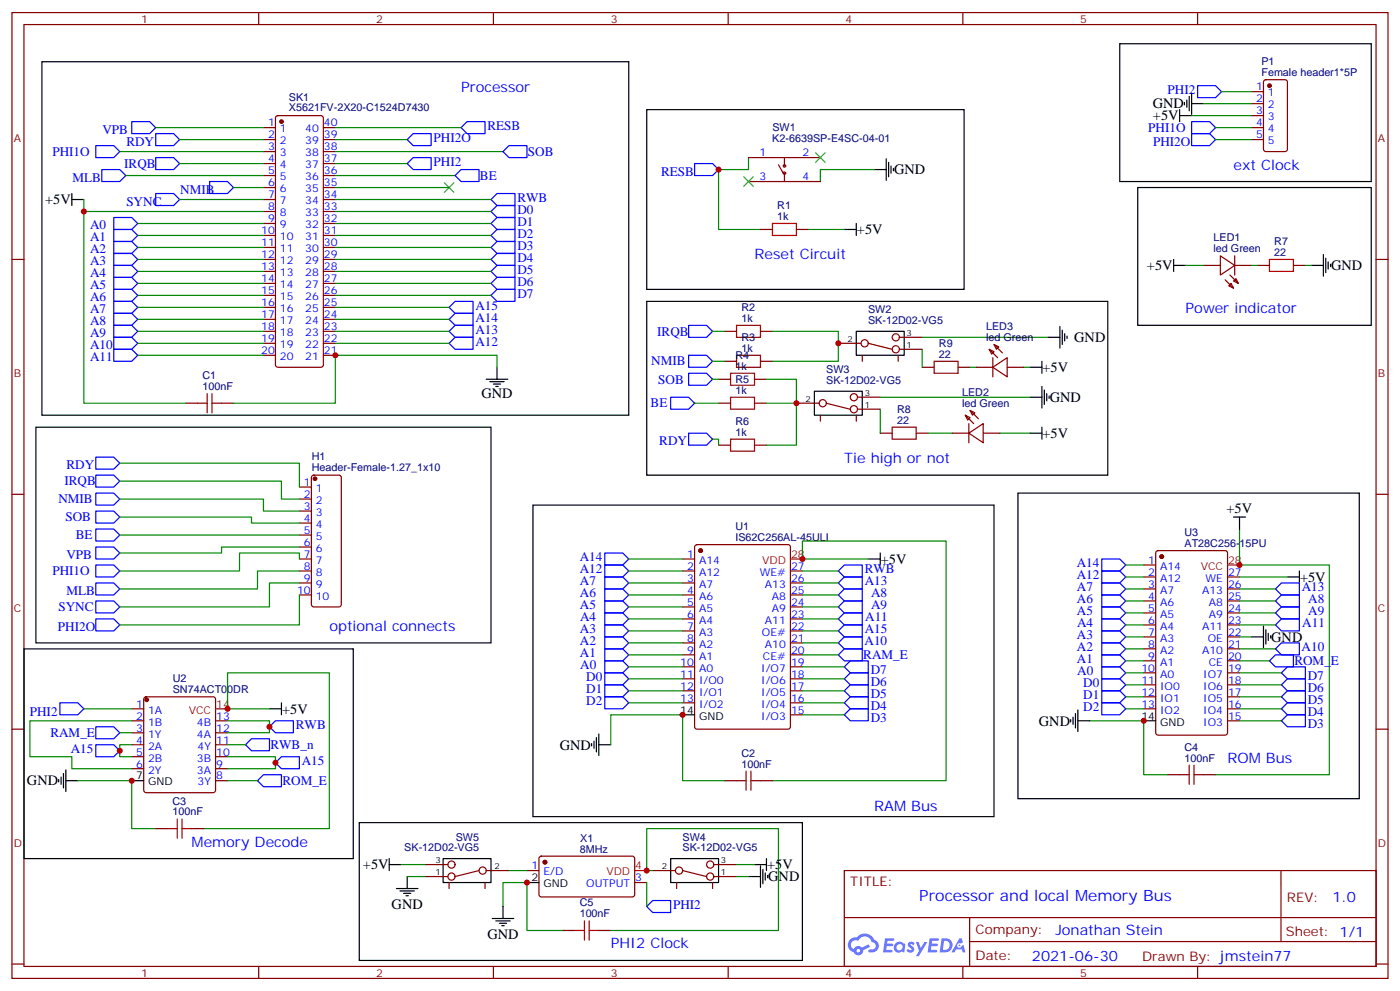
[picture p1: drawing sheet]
<svg xmlns="http://www.w3.org/2000/svg" width="412mm" height="292mm" viewBox="0 0 412 292" stroke-linecap="round" stroke-linejoin="round" font-family="sans-serif">
<g fill="none" stroke="#870000" stroke-width=".35">
<path d="M3.5 3.7h405.4v284.3h-405.4zM7.1 7.2h398.2v277.3h-398.2zM76.2 3.7v3.5M145.3 3.7v3.5M214.5 3.7v3.5M283.6 3.7v3.5M352.8 3.7v3.5M3.5 76.4h3.6M405.3 76.4h3.6M3.5 145.5h3.6M405.3 145.5h3.6M3.5 214.7h3.6"/>
<path d="M405.3 214.7h3.6M248.7 256.3h156.6v28.2h-156.6zM377.3 256.3v20.9M248.7 270.1h156.5M285.6 277.2h119.6M285.6 270.1v14.2M3.5 283.8h3.6M76.2 284.5v3.5M145.3 284.5v3.5M214.5 284.5v3.5M283.6 284.5v3.5M352.8 284.5v3.5"/>
<path d="M405.3 283.8h3.6"/>
</g>
<g fill="#5487ff">
<path d="M267.7 277.5a1.22 1.22 0 0 1 1.7 .2l-.4 .6a.47 .47 0 0 0-.3-.4 .47 .47 0 0 0-.5 .2l.1 .2a1.14 1.14 0 0 1 .8 1.8 1.14 1.14 0 0 1-1.9 0l-.2-.2 .5-.6 .7 .5a.29 .29 0 0 0 .3-.3 .29 .29 0 0 0-.2-.3 1.04 1.04 0 0 1-.6-1.7z"/>
<path d="M260.7 276.2h2.4l.3 .2-.2 .5-1.8 .1-.1 .8h1.5l.3 .4-.3 .4h-1.6l-.2 1.1h1.7l.2 .3-.2 .3-2.6 .1z"/>
<path d="M273.8 276.2h2.4l.3 .2-.1 .5-1.8 .1-.2 .8h1.6l.3 .4-.4 .4-1.6-.1-.1 1.1 1.7 .1 .2 .3-.2 .3-2.6 .1z"/>
<path d="M282.6 276.2h.7l.3 1.3-.6 .3a.69 .69 0 0 0-1 .3 .69 .69 0 0 0 .4 .9 .69 .69 0 0 0 .9-.6l.5-.2 .6 2.2h-.8l-.2-.9h-1.8l-.5 .9h-.8z"/>
<path d="M269.8 277.3h.8l.6 1.8 1.1-1.8h.9l-2.6 4.2h-.8l.9-1.5z"/>
<path d="M277.4 276.2l-.6 4.2h1.3a2.11 2.11 0 0 0 2.5-2.1 2.11 2.11 0 0 0-2.5-2.1zM278.1 277a1.39 1.39 0 0 1 1.7 1.4 1.39 1.39 0 0 1-1.8 1.2h-.3z"/>
<path d="M263.7 277.8a1.54 1.54 0 0 0-.1 2.2 1.54 1.54 0 0 0 2.2 .1l.6 .3 .3-2.3-.2-.3h-.4a1.49 1.49 0 0 0-2.4 0zM264 278.8a.94 .94 0 0 1 1.8 0 .94 .94 0 0 1-1.8 0z"/>
<path d="M250.4 276.6a2.18 2.18 0 0 0 1.1 3.7 1.44 1.44 0 0 0 1.6 .9 1.44 1.44 0 0 0 1.2-1.4l2-1.1-.5-.7-1.9 1a1.47 1.47 0 0 0-2.4 .4 1.39 1.39 0 0 1-.7-1.9 1.39 1.39 0 0 1 2-.5 2.12 2.12 0 0 1 2.2-1.3 2.12 2.12 0 0 1 1.9 1.7 1.14 1.14 0 0 1 1.1 1.4 1.14 1.14 0 0 1-1.7 .7 .43 .43 0 0 0-.5 .4 .43 .43 0 0 0 .4 .5 1.98 1.98 0 0 0 2.5-1.2 1.98 1.98 0 0 0-1.2-2.6 3.1 3.1 0 0 0-5.3-.6l-.9 .1zM252.3 279.9a.55 .55 0 0 1 1.1 0 .55 .55 0 0 1-1.1 0z"/>
<circle cx="282.6" cy="278.3" r=".26"/>
</g>
<g fill="none" stroke="#00f" stroke-width=".35">
<path d="M38.8 35.8h5.3l1.8 1.8-1.8 1.7h-5.3zM45.9 39.3h5.3l1.7 1.8-1.7 1.8h-5.3zM137.6 35.8h5.3v3.5h-5.3l-1.8-1.7zM351 35.8h5.3l1.8 1.8-1.8 1.7h-5.3zM351 39.3h5.3l1.8 1.8-1.8 1.8h-5.3zM352.8 25.2h5.3l1.7 1.8-1.7 1.8h-5.3zM28.2 42.9h5.3l1.8 1.7-1.8 1.8h-5.3zM30 49.9h5.3l1.7 1.8-1.7 1.7h-5.3zM45.9 46.4h5.3l1.7 1.8-1.7 1.7h-5.3zM45.9 57h5.3l1.7 1.7-1.7 1.8h-5.3zM61.7 53.4h5.3l1.8 1.8-1.8 1.8h-5.3zM119.9 41.1l1.8-1.8h5.3v3.6h-5.3z"/>
<path d="M119.9 48.2l1.8-1.8h5.3v3.5h-5.3zM134.1 51.7l1.7-1.8h5.3v3.5h-5.3zM144.6 58.7l1.8-1.7h5.3v3.5h-5.3zM148.2 44.6l1.7-1.7h5.3v3.5h-5.3zM204.6 48.2h5.3l1.8 1.7-1.8 1.8h-5.3zM33.5 64h5.3l1.8 1.8-1.8 1.8h-5.3zM33.5 67.6h5.3l1.8 1.7-1.8 1.8h-5.3zM33.5 71.1h5.3l1.8 1.7-1.8 1.8h-5.3zM33.5 74.6h5.3l1.8 1.8-1.8 1.7h-5.3zM33.5 78.1h5.3l1.8 1.8-1.8 1.8h-5.3zM144.6 62.3l1.8-1.8h5.3v3.5h-5.3zM144.6 65.8l1.8-1.8h5.3v3.6h-5.3z"/>
<path d="M144.6 69.3l1.8-1.7h5.3v3.5h-5.3zM144.6 72.8l1.8-1.7h5.3v3.5h-5.3zM144.6 76.4l1.8-1.8h5.3v3.5h-5.3zM144.6 79.9l1.8-1.8h5.3v3.6h-5.3zM33.5 81.7h5.3l1.8 1.7-1.8 1.8h-5.3zM33.5 85.2h5.3l1.8 1.8-1.8 1.7h-5.3zM33.5 88.7h5.3l1.8 1.8-1.8 1.8h-5.3zM33.5 92.3h5.3l1.8 1.7-1.8 1.8h-5.3zM33.5 95.8h5.3l1.8 1.7-1.8 1.8h-5.3zM33.5 99.3h5.3l1.8 1.8-1.8 1.7h-5.3zM132.3 90.5l1.8-1.8h5.2v3.6h-5.2zM132.3 94l1.8-1.7h5.2v3.5h-5.2z"/>
<path d="M132.3 97.5l1.8-1.7h5.2v3.5h-5.2zM144.6 83.4l1.8-1.7h5.3v3.5h-5.3zM144.6 87l1.8-1.8h5.3v3.5h-5.3zM202.8 95.8h5.3l1.8 1.7-1.8 1.8h-5.3zM33.5 102.8h5.3l1.8 1.8-1.8 1.8h-5.3zM132.3 101.1l1.8-1.8h5.2v3.5h-5.2zM197.6 116.9h5.2l1.8 1.8-1.8 1.8h-5.2zM202.8 104.6h5.3l1.8 1.8-1.8 1.7h-5.3zM202.8 109.9h5.3l1.8 1.8-1.8 1.7h-5.3zM28.2 134.6h5.3l1.8 1.7-1.8 1.8h-5.3zM28.2 139.9h5.3l1.8 1.7-1.8 1.8h-5.3zM202.8 127.5h5.3l1.8 1.8-1.8 1.8h-5.3z"/>
<path d="M28.2 145.2h5.3l1.8 1.7-1.8 1.8h-5.3zM28.2 150.5h5.3l1.8 1.7-1.8 1.8h-5.3zM28.2 155.8h5.3l1.8 1.7-1.8 1.8h-5.3zM28.2 161h5.3l1.8 1.8-1.8 1.8h-5.3zM28.2 166.3h5.3l1.8 1.8-1.8 1.8h-5.3zM28.2 171.6h5.3l1.8 1.8-1.8 1.8h-5.3zM28.2 176.9h5.3l1.8 1.8-1.8 1.7h-5.3zM178.2 169.9h5.2l1.8 1.7-1.8 1.8h-5.2zM178.2 173.4h5.2l1.8 1.8-1.8 1.7h-5.2zM178.2 176.9h5.2l1.8 1.8-1.8 1.7h-5.2zM178.2 166.3h5.2l1.8 1.8-1.8 1.8h-5.2zM178.2 162.8h5.2l1.8 1.8-1.8 1.7h-5.2z"/>
<path d="M246.9 178.7l1.8-1.8h5.3v3.5h-5.3zM246.9 175.2l1.8-1.8h5.3v3.5h-5.3zM246.9 171.6l1.8-1.7h5.3v3.5h-5.3zM246.9 168.1l1.8-1.8h5.3v3.6h-5.3zM324.6 164.6h5.2l1.8 1.7-1.8 1.8h-5.2zM324.6 168.1h5.2l1.8 1.8-1.8 1.7h-5.2zM324.6 178.7h5.2l1.8 1.7-1.8 1.8h-5.2zM324.6 175.2h5.2l1.8 1.7-1.8 1.8h-5.2zM324.6 171.6h5.2l1.8 1.8-1.8 1.8h-5.2zM375.7 173.4l1.8-1.8h5.3v3.6h-5.3zM375.7 176.9l1.8-1.7h5.3v3.5h-5.3zM377.5 178.7h5.3v3.5h-5.3l-1.8-1.8z"/>
<path d="M28.2 182.2h5.3l1.8 1.8-1.8 1.7h-5.3zM178.2 180.4h5.2l1.8 1.8-1.8 1.8h-5.2zM178.2 184h5.2l1.8 1.7-1.8 1.8h-5.2zM178.2 187.5h5.2l1.8 1.8-1.8 1.7h-5.2zM178.2 191h5.2l1.8 1.8-1.8 1.8h-5.2zM178.2 194.6h5.2l1.8 1.7-1.8 1.8h-5.2zM178.2 198.1h5.2l1.8 1.7-1.8 1.8h-5.2zM246.9 182.2l1.8-1.8h5.3v3.6h-5.3zM246.9 185.7l1.8-1.7h5.3v3.5h-5.3zM246.9 192.8l1.8-1.8h5.3v3.6h-5.3zM248.7 187.5h5.3v3.5h-5.3l-1.8-1.7zM250.5 198.1h5.3v3.5h-5.3l-1.8-1.8z"/>
<path d="M250.5 194.6h5.3v3.5h-5.3l-1.8-1.8zM324.6 199.8h5.2l1.8 1.8-1.8 1.8h-5.2zM324.6 196.3h5.2l1.8 1.8-1.8 1.7h-5.2zM324.6 192.8h5.2l1.8 1.8-1.8 1.7h-5.2zM324.6 189.3h5.2l1.8 1.7-1.8 1.8h-5.2zM324.6 185.7h5.2l1.8 1.8-1.8 1.8h-5.2zM324.6 182.2h5.2l1.8 1.8-1.8 1.7h-5.2zM373.9 194.6l1.8-1.8h5.3v3.5h-5.3zM375.7 184l1.8-1.8h5.3v3.5h-5.3zM375.7 191l1.8-1.7h5.3v3.5h-5.3zM379.2 196.3h5.3v3.5h-5.3l-1.7-1.7zM379.2 199.8h5.3v3.6h-5.3l-1.7-1.8z"/>
<path d="M17.6 206.9h5.3l1.8 1.8-1.8 1.7h-5.3zM28.2 219.3h5.3l1.8 1.7-1.8 1.8h-5.3zM28.2 214h5.3l1.8 1.7-1.8 1.8h-5.3zM72.3 219.3l1.8-1.8h5.3v3.5h-5.3zM79.4 214l1.7-1.8h5.3v3.5h-5.3zM178.2 201.6h5.2l1.8 1.8-1.8 1.7h-5.2zM178.2 205.1h5.2l1.8 1.8-1.8 1.8h-5.2zM248.7 203.4l1.8-1.8h5.3v3.5h-5.3zM250.5 208.7h5.3v3.5h-5.3l-1.8-1.8zM250.5 205.1h5.3v3.6h-5.3l-1.8-1.8zM324.6 206.9h5.2l1.8 1.8-1.8 1.7h-5.2zM324.6 203.4h5.2l1.8 1.7-1.8 1.8h-5.2z"/>
<path d="M379.2 203.4h5.3v3.5h-5.3l-1.7-1.8zM379.2 206.9h5.3v3.5h-5.3l-1.7-1.7zM379.2 210.4h5.3v3.6h-5.3l-1.7-1.8zM75.8 229.8l1.8-1.7h5.3v3.5h-5.3zM81.1 224.5l1.8-1.7h5.3v3.5h-5.3zM190.5 266.9l1.8-1.8h5.3v3.5h-5.3z"/>
</g>
<g fill="none" stroke="#000" stroke-width=".35">
<path d="M12.3 18.2h172.9v104h-172.9zM329.8 12.9h74.1v40.5h-74.1zM190.5 32.3h93.5v52.9h-93.5zM347.5 34h3.5M347.5 32.3v3.5M348.9 30.2v.7M349.6 29.5v2.1M350.3 28.4v4.2M351 30.5h3.5M351 27.3v6.4M21.2 58.7h3.5M21.2 57v3.5"/>
<path d="M257.5 49.9h3.6M261.1 46.7v6.4M261.8 47.8v4.2M262.5 48.9v2.1M263.2 49.6v.7M335.1 55.2h68.8v40.6h-68.8zM248.7 67.6h3.5M252.2 65.8v3.5M345.7 78.1h3.5M345.7 76.4v3.5M386.3 78.1h3.5M389.8 75v6.3"/>
<path d="M390.5 76v4.3M391.2 77.1v2.1M391.9 77.8v.7M190.5 88.7h135.8v51.2h-135.8zM252.2 97.5h14.1v7.1h-14.1zM308.7 99.3h3.5M312.2 96.1v6.4M312.9 97.2v4.2M313.6 98.2v2.2M314.3 99v.7M143.2 111.7h6.4M144.3 112.4h4.2"/>
<path d="M145.3 113.1h2.2M146 113.8h.8M146.4 108.1v3.6M239.9 115.2h14.1v7h-14.1zM303.4 108.1h3.5M303.4 116.9h3.5M306.9 106.4v3.5M306.9 113.8v6.3M307.6 114.8v4.3M308.3 115.9v2.1M309 116.6v.7M10.6 125.8h134v63.5h-134z"/>
<path d="M303.4 127.5h3.5M306.9 125.8v3.5M157 148.7h135.8v91.7h-135.8zM299.9 145.2h100.5v89.9h-100.5zM363.4 152.2h3.5M365.1 152.2v3.6M255.8 164.6h3.5M259.3 162.8v3.5M379.2 169.9h3.6M382.8 168.1v3.5M7.1 191h97v61.8h-97zM368.7 187.5h3.5"/>
<path d="M372.2 184.3v6.4M372.9 185.4v4.2M373.6 186.4v2.2M374.3 187.1v.8M79.4 208.7h3.5M82.9 206.9v3.5M174.3 218.9v.7M175 218.2v2.1M175.7 217.1v4.3M176.4 219.3h3.5M176.4 216.1v6.3M201.1 210.4h3.5"/>
<path d="M315.4 211.8v.7M316.1 211.1v2.2M316.8 210.1v4.2M317.5 212.2h3.5M317.5 209v6.4M336.9 212.2h3.5M17.3 229.5v.7M18 228.8v2.1M18.7 227.7v4.3M19.4 229.8h3.5M19.4 226.7v6.3M38.8 229.8h3.5"/>
<path d="M105.8 242.2h130.6v40.6h-130.6zM114.7 254.5h3.5M114.7 252.8v3.5M119.9 258.1v3.5M130.5 252.8h14.1v7h-14.1zM155.2 259.8h3.5M197.6 252.8h14.1v7h-14.1zM220.5 258.1h3.5M222.2 254.5h3.6M224 254.9v6.3M224.7 255.9v4.3M225.4 257v2.1"/>
<path d="M225.8 252.8v3.5M226.1 257.7v.7M116.8 261.6h6.3M117.8 262.3h4.3M118.9 263h2.1M119.6 263.7h.7M145 270.4h6.3M146 271.1h4.3M147.1 271.8h2.1M147.8 272.5h.7M148.2 266.9v3.5"/>
</g>
<path d="M130.9 53.8l2.8 2.8M133.7 53.8l-2.8 2.8M219.1 52l2.8 2.9M221.9 52l-2.8 2.9M240.2 45l2.9 2.8M243.1 45l-2.9 2.8" fill="none" stroke="#3c3" stroke-width=".35"/>
<g fill="none" stroke="#870000" stroke-width=".35">
<path d="M77.6 37.6h3.5M81.4 34.2l.4-.2h12.7l.5 .2 .2 .5v72.7l-.2 .5-.5 .2h-12.7l-.5-.2-.2-.5v-72.7zM95.2 37.6h3.6M368.7 37.6h3.5M368.7 27h3.5M368.7 30.5h3.5M368.7 34h3.5M372.4 23.7l.5-.2h5.6l.7 .4v20l-.4 .7h-5.9l-.7-.4v-20zM77.6 41.1h3.5M77.6 44.6h3.5M77.6 48.2h3.5M77.6 51.7h3.5"/>
<path d="M77.6 55.2h3.5M77.6 58.7h3.5M95.2 41.1h3.6M95.2 44.6h3.6M95.2 48.2h3.6M95.2 51.7h3.6M95.2 55.2h3.6M95.2 58.7h3.6M220.5 53.4h21.2M220.5 46.4h21.2M229.3 48.5l1.4 2.5M231.1 46.4v2.5"/>
<path d="M231.1 51v2.4M368.7 41.1h3.5M77.6 62.3h3.5M77.6 65.8h3.5M77.6 69.3h3.5M77.6 72.8h3.5M77.6 76.4h3.5M77.6 79.9h3.5M95.2 62.3h3.6M95.2 65.8h3.6M95.2 69.3h3.6M95.2 72.8h3.6"/>
<path d="M95.2 76.4h3.6M95.2 79.9h3.6M224 67.6h3.5M234.6 67.6h3.5M354.5 78.1h5M359.5 75.3l4.2 2.8-4.2 2.9zM363.7 78.1h5M363.7 75.3v5.7M370.4 78.1h3.5M381 78.1h3.5M77.6 83.4h3.5M77.6 87h3.5"/>
<path d="M77.6 90.5h3.5M77.6 94h3.5M77.6 97.5h3.5M95.2 83.4h3.6M95.2 87h3.6M95.2 90.5h3.6M95.2 94h3.6M95.2 97.5h3.6M213.4 97.5h3.6M224 97.5h3.5M264.9 99.3h6.7M360.9 82.4l2.5 2.4"/>
<path d="M361.9 84.1l.8-.7 .7 1.4zM362.3 81l2.5 2.4M363.4 82.7l.7-.7 .7 1.4zM54.7 118.7h3.5M65.3 118.7h3.5M77.6 101.1h3.5M77.6 104.6h3.5M95.2 101.1h3.6M95.2 104.6h3.6M211.7 118.7h3.5M211.7 111.7h3.5M213.4 106.4h3.6"/>
<path d="M222.2 118.7h3.6M222.2 111.7h3.6M224 106.4h3.5M234.6 118.7h6.7M243.4 118.7l7.1 1.8M246.9 101.1h6.7M252.6 116.9h6.7M254 104.6v1.8M255.8 101.1l7 1.7M264.6 104.6v1.8M264.9 102.8h6.7M271.6 108.1h3.6"/>
<path d="M282.2 108.1h3.6M287.5 108.1h5M291.4 102.8l1.4 .7-.7 .7zM291.4 102.8l2.5 2.5M292.5 108.1l4.2-2.8v5.6zM292.5 105.3v5.6M292.8 101.4l1.4 .7-.7 .7zM292.8 101.4l2.5 2.5M296.7 108.1h4.9M211.7 131.1h3.5M222.2 131.1h3.6M241.7 122.2v1.8"/>
<path d="M252.2 122.2v1.8M252.6 120.5h6.7M259.3 127.5h3.5M269.9 127.5h3.5M280.5 127.5h4.9M284.3 122.2l1.5 .7-.8 .7zM284.3 122.2l2.5 2.5M285.4 127.5l4.2-2.8v5.7zM285.4 124.7v5.7M285.8 120.8l1.4 .7-.7 .7zM285.8 120.8l2.4 2.5M289.6 127.5h5"/>
<path d="M88.2 157.5h3.5M88.2 154h3.5M88.2 150.5h3.5M88.2 146.9h3.5M88.2 143.4h3.5M92 140.1l.4-.2h7.4l.7 .4v37.7l-.2 .5-.5 .2h-7.4l-.5-.3-.2-.4v-37.4zM88.2 175.2h3.5M88.2 171.6h3.5M88.2 168.1h3.5M88.2 164.6h3.5M88.2 161h3.5M201.1 175.2h3.5"/>
<path d="M201.1 171.6h3.5M201.1 168.1h3.5M201.1 164.6h3.5M201.1 178.7h3.5M204.8 160.5l.5-.2h26.8l.7 .5v53.2l-.4 .6-27.1 .1-.6-.5-.1-53.2zM232.8 175.2h3.6M232.8 171.6h3.6M232.8 168.1h3.6M232.8 178.7h3.6M336.9 166.3h3.5M336.9 169.9h3.5M336.9 173.4h3.5"/>
<path d="M336.9 176.9h3.5M340.7 162.3l.4-.2h19.8l.6 .4 .1 53.2-.5 .7h-20l-.6-.4-.1-53.2zM361.6 169.9h3.5M361.6 173.4h3.5M361.6 176.9h3.5M201.1 182.2h3.5M201.1 185.7h3.5M201.1 189.3h3.5M201.1 192.8h3.5M201.1 196.3h3.5M201.1 199.8h3.5M232.8 182.2h3.6"/>
<path d="M232.8 185.7h3.6M232.8 189.3h3.6M232.8 192.8h3.6M232.8 196.3h3.6M232.8 199.8h3.6M336.9 180.4h3.5M336.9 184h3.5M336.9 187.5h3.5M336.9 191h3.5M336.9 194.6h3.5M336.9 198.1h3.5M361.6 180.4h3.5"/>
<path d="M361.6 184h3.5M361.6 187.5h3.5M361.6 191h3.5M361.6 194.6h3.5M361.6 198.1h3.5M38.8 208.7h3.5M38.8 212.2h3.5M38.8 215.7h3.5M38.8 219.3h3.5M42.6 205.3l.4-.2h19.8l.5 .2 .2 .5v26.9l-.2 .5-.5 .2h-19.8l-.5-.3-.2-.4v-26.9zM63.5 212.2h3.5M63.5 215.7h3.5"/>
<path d="M63.5 219.3h3.5M201.1 203.4h3.5M201.1 206.9h3.5M232.8 203.4h3.6M232.8 206.9h3.6M232.8 210.4h3.6M336.9 208.7h3.5M336.9 201.6h3.5M336.9 205.1h3.5M361.6 208.7h3.5M361.6 212.2h3.5M361.6 201.6h3.5"/>
<path d="M361.6 205.1h3.5M38.8 222.8h3.5M38.8 226.3h3.5M63.5 229.8h3.5M63.5 222.8h3.5M63.5 226.3h3.5M213.4 229.8h3.6M224 229.8h3.5M344 228.1h3.5M354.5 228.1h3.6M45.9 243.9h3.5M56.4 243.9h3.6"/>
<path d="M125.2 254.5h6.7M125.2 258.1h6.7M132.3 259.8v1.8M141.1 256.3l-7 1.8M142.9 259.8v1.8M143.2 256.3h6.7M155.2 256.3h3.5M159 252.3l.5-.2h27l.5 .7-.1 10.8-.6 .5-27.1-.1-.5-.7v-10.5zM187 259.8h3.5M192.3 256.3h6.7M199.3 259.8v1.8M201.1 256.3l7 1.8"/>
<path d="M209.9 259.8v1.8M210.3 254.5h6.7M210.3 258.1h6.7M165.8 273.9h3.5M176.4 273.9h3.5"/>
<circle cx="231.1" cy="51" r=".35"/>
<circle cx="231.1" cy="48.9" r=".35"/>
<circle cx="263.9" cy="99.3" r="1.06"/>
<circle cx="242.4" cy="118.7" r="1.06"/>
<circle cx="251.5" cy="116.9" r="1.06"/>
<circle cx="254.7" cy="101.1" r="1.06"/>
<circle cx="263.9" cy="102.8" r="1.06"/>
<circle cx="251.5" cy="120.5" r="1.06"/>
<circle cx="133" cy="258.1" r="1.06"/>
<circle cx="133" cy="254.5" r="1.06"/>
<circle cx="142.2" cy="256.3" r="1.06"/>
<circle cx="200" cy="256.3" r="1.06"/>
<circle cx="209.2" cy="254.5" r="1.06"/>
<circle cx="209.2" cy="258.1" r="1.06"/>
</g>
<g fill="#870000" stroke="#870000" stroke-width=".35">
<circle cx="82.9" cy="35.8" r=".53"/>
<circle cx="92.8" cy="140.9" r=".53"/>
<circle cx="206.4" cy="162.1" r=".53"/>
<circle cx="43.2" cy="206" r=".53"/>
<circle cx="342.2" cy="163.9" r=".53"/>
<circle cx="160.5" cy="253.8" r=".53"/>
<circle cx="373.9" cy="25.2" r=".53"/>
</g>
<g fill="none" stroke="#008700" stroke-width=".35">
<path d="M45.9 37.6h31.7M98.8 37.6h37M351 34h17.7M354.5 30.5h14.2M358.1 37.6h10.6M359.8 27h8.9M24.7 58.7v3.6h52.9M35.3 44.6h42.3M37 51.7h40.6M52.9 58.7h24.7M52.9 41.1h24.7M52.9 48.2h24.7"/>
<path d="M68.8 55.2h8.8M98.8 51.7h35.3M98.8 55.2h33.5M98.8 58.7h45.8M98.8 44.6h49.4M98.8 41.1h21.1M98.8 48.2h21.1M220.5 46.4v3.5h-8.8v17.7h12.3M257.5 49.9h-15.8v3.5M358.1 41.1h10.6M24.7 62.3v56.4h30M40.6 65.8h37"/>
<path d="M40.6 69.3h37M40.6 72.8h37M40.6 76.4h37M40.6 79.9h37M98.8 65.8h45.8M98.8 69.3h45.8M98.8 72.8h45.8M98.8 76.4h45.8M98.8 79.9h45.8M98.8 62.3h45.8M238.1 67.6h10.6M349.2 78.1h5.3"/>
<path d="M368.7 78.1h1.7M384.5 78.1h1.8M40.6 83.4h37M40.6 87h37M40.6 90.5h37M40.6 94h37M40.6 97.5h37M98.8 83.4h45.8M98.8 87h45.8M98.8 90.5h33.5M98.8 94h33.5M98.8 97.5h33.5"/>
<path d="M209.9 97.5h3.5M227.5 97.5h19.4v8.9h-19.4M271.6 99.3h37.1M40.6 101.1h37M40.6 104.6h37M98.8 101.1h33.5M146.4 108.1v-3.5h-47.6v14.1h-30M204.6 118.7h7.1M209.9 106.4h3.5M209.9 111.7h1.8M225.8 111.7h8.8v7h-8.8M234.6 118.7v12.4h-8.8"/>
<path d="M259.3 116.9h44.1M271.6 102.8v5.3M285.8 108.1h1.7M301.6 108.1h1.8M35.3 136.3h52.9v7.1M209.9 129.3h1.8v1.8M259.3 120.5v7M273.4 127.5h7.1M294.6 127.5h8.8M35.3 141.6h47.6v5.3h5.3M35.3 146.9h42.3v3.6h10.6M35.3 152.2h38.8v1.8h14.1"/>
<path d="M35.3 157.5h52.9M365.1 155.8v10.5h26.5v61.8h-33.5M88.2 161h-22.9v1.8h-30M88.2 164.6v-1.8h-17.6v5.3h-35.3M88.2 168.1h-12.4v5.3h-40.5M88.2 171.6h-8.8v7.1h-44.1M88.2 175.2v8.8h-52.9M185.2 178.7h15.9M185.2 175.2h15.9M185.2 171.6h15.9M185.2 168.1h15.9M185.2 164.6h15.9"/>
<path d="M236.4 178.7h10.5M236.4 175.2h10.5M236.4 171.6h10.5M236.4 168.1h10.5M255.8 164.6h-19.4v-5.3h42.3v70.5h-51.2M331.6 166.3h5.3M331.6 169.9h5.3M331.6 173.4h5.3M331.6 176.9h5.3M365.1 169.9h14.1M365.1 173.4h10.6M365.1 176.9h10.6"/>
<path d="M185.2 196.3h15.9M185.2 192.8h15.9M185.2 189.3h15.9M185.2 185.7h15.9M185.2 182.2h15.9M185.2 199.8h15.9M236.4 196.3h12.3M236.4 192.8h10.5M236.4 189.3h10.5M236.4 185.7h10.5M236.4 182.2h10.5M236.4 199.8h12.3"/>
<path d="M331.6 180.4h5.3M331.6 184h5.3M331.6 187.5h5.3M331.6 191h5.3M331.6 194.6h5.3M331.6 198.1h5.3M365.1 180.4h10.6M365.1 184h10.6M365.1 187.5h3.6M365.1 191h10.6M365.1 194.6h8.8M365.1 198.1h12.4"/>
<path d="M24.7 208.7h14.1M35.3 215.7h3.5M38.8 219.3h-3.5v3.5h3.5M38.8 212.2h-30v10.6h12.4v3.5h17.6M67 212.2h12.4v3.5h-12.4M67 219.3h5.3M79.4 208.7h-12.4v-10.6h30v45.8h-37M179.9 219.3v-8.9h21.2v19.4h12.3M185.2 203.4h15.9M185.2 206.9h15.9M236.4 203.4h12.3M236.4 206.9h12.3"/>
<path d="M236.4 210.4h12.3M321 212.2h15.9v15.9h7.1M331.6 208.7h5.3M331.6 201.6h5.3M331.6 205.1h5.3M365.1 208.7h12.4M365.1 201.6h12.4M365.1 205.1h12.4M365.1 212.2h12.4M22.9 229.8h15.9v14.1h7.1M67 222.8h14.1v3.5h-14.1M67 229.8h8.8"/>
<path d="M118.2 254.5h7M119.9 258.1h5.3M149.9 256.3h5.3M190.5 259.8v7.1M192.3 256.3h-1.8v-12.4h38.8v30h-49.4M217 258.1h3.5M217 254.5h5.2M148.2 266.9v-7.1h7v14.1h10.6"/>
</g>
<g fill="none" stroke="#a10000" stroke-width=".35">
<path d="M227.5 65.8h7.1v3.5h-7.1zM373.9 76.4h7.1v3.5h-7.1zM217 95.8h7v3.5h-7zM58.2 118.7h2.8M61 115.9v5.6M62.4 118.7h2.9M62.4 115.9v5.6M215.2 109.9h7v3.5h-7zM215.2 116.9h7v3.6h-7zM217 104.6h7v3.5h-7zM275.2 106.4h7v3.5h-7zM215.2 129.3h7v3.5h-7z"/>
<path d="M262.8 125.8h7.1v3.5h-7.1zM217 229.8h2.8M219.8 227v5.7M221.2 229.8h2.8M221.2 227v5.7M347.5 228.1h2.8M350.3 225.2v5.7M351.7 228.1h2.8M351.7 225.2v5.7M49.4 243.9h2.8M52.2 241.1v5.7M53.6 243.9h2.8"/>
<path d="M53.6 241.1v5.7M169.3 273.9h2.9M172.2 271.1v5.7M173.6 273.9h2.8M173.6 271.1v5.7"/>
</g>
<path d="M232.8 164.6h3.6M361.6 166.3h3.5M63.5 208.7h3.5M187 256.3h3.5" fill="none" stroke="#f00" stroke-width=".35"/>
<g fill="#c00">
<circle cx="24.7" cy="62.3" r=".88"/>
<circle cx="98.8" cy="104.6" r=".88"/>
<circle cx="246.9" cy="101.1" r=".88"/>
<circle cx="234.6" cy="118.7" r=".88"/>
<circle cx="236.4" cy="164.6" r=".88"/>
<circle cx="201.1" cy="210.4" r=".88"/>
<circle cx="35.3" cy="221" r=".88"/>
<circle cx="67" cy="208.7" r=".88"/>
<circle cx="38.8" cy="229.8" r=".88"/>
<circle cx="336.9" cy="212.2" r=".88"/>
<circle cx="365.1" cy="166.3" r=".88"/>
<circle cx="81.1" cy="224.5" r=".88"/>
<circle cx="211.7" cy="49.9" r=".88"/>
<circle cx="190.5" cy="256.3" r=".88"/>
<circle cx="155.2" cy="259.8" r=".88"/>
<circle cx="79.4" cy="214" r=".88"/>
</g>
<text font-size="4.6" fill="#00f" x="270.8" y="265.3">Processor and local Memory Bus</text>
<g font-size="4.2" fill="#00f">
<text x="135.8" y="27">Processor</text>
<text x="363.4" y="49.9">ext Clock</text>
<text x="222.2" y="76.4">Reset Circuit</text>
<text x="349.2" y="92.3">Pow</text>
<text x="357.8" y="92.3">er indicator</text>
<text x="248.7" y="136.3">Tie high or not</text>
<text x="97" y="185.7">optional connects</text>
<text x="361.6" y="224.5">ROM Bus</text>
<text x="257.5" y="238.7">RAM Bus</text>
<text x="56.4" y="249.2">Memory Decode</text>
<text x="392.5" y="265.6">1.0</text>
<text x="310.9" y="275.1">Jonathan Stein</text>
<text x="179.9" y="279.2">PHI2 Clock</text>
<text x="304" y="282.9">2021-06-30</text>
</g>
<g font-size="4.2">
<text x="339.6" y="31.9">GND</text>
<text x="339.6" y="35.5">+5V</text>
<text x="263.3" y="51.3">GND</text>
<text x="13.3" y="60.1">+5V</text>
<text x="252.4" y="69">+5V</text>
<text x="337.9" y="79.6">+5V</text>
<text x="392.1" y="79.6">GND</text>
<text x="316.4" y="100.7">GND</text>
<text x="307.1" y="109.5">+5V</text>
<text x="141.8" y="117.3">GND</text>
<text x="309.2" y="118.3">GND</text>
<text x="307.1" y="128.9">+5V</text>
<text x="361.3" y="151.2">+5V</text>
<text x="259.5" y="166">+5V</text>
<text x="382.9" y="171.3">+5V</text>
<text x="374.5" y="188.9">GND</text>
<text x="83.1" y="210.1">+5V</text>
<text x="306" y="213.6">GND</text>
<text x="164.9" y="220.7">GND</text>
<text x="7.9" y="231.2">GND</text>
<text x="106.9" y="256">+5V</text>
<text x="226" y="256">+5V</text>
<text x="226.3" y="259.5">GND</text>
<text x="115.4" y="267.7">GND</text>
<text x="143.6" y="276.5">GND</text>
</g>
<g font-size="3.9" fill="#00f">
<text x="343.9" y="27.7">PHI2</text>
<text x="30.2" y="39.3">VPB</text>
<text x="127.7" y="41.8">PHI2O</text>
<text x="143.6" y="38.3">RESB</text>
<text x="338.2" y="38.8">PHI1O</text>
<text x="15.4" y="45.9">PHI1O</text>
<text x="37.2" y="42.9">RDY</text>
<text x="155.5" y="45.9">SOB</text>
<text x="339.7" y="42.9">PHI2O</text>
<text x="21.3" y="53.4">MLB</text>
<text x="36.6" y="49.4">IRQB</text>
<text x="127.7" y="48.9">PHI2</text>
<text x="141.4" y="52.9">BE</text>
<text x="194.7" y="51.7">RESB</text>
<text x="53.1" y="57">NMIB</text>
<text x="152.4" y="59.4">RWB</text>
<text x="37.2" y="60.5">SYNC</text>
<text x="152.4" y="63">D0</text>
<text x="26.5" y="67.5">A0</text>
<text x="26.5" y="71.1">A1</text>
<text x="152.4" y="66.5">D1</text>
<text x="152.4" y="70">D2</text>
<text x="26.5" y="74.6">A2</text>
<text x="152.4" y="73.6">D3</text>
<text x="152.4" y="77.1">D4</text>
<text x="26.5" y="78.1">A3</text>
<text x="26.5" y="81.7">A4</text>
<text x="152.4" y="80.6">D5</text>
<text x="26.5" y="85.2">A5</text>
<text x="26.5" y="88.7">A6</text>
<text x="152.4" y="84.1">D6</text>
<text x="152.4" y="87.7">D7</text>
<text x="26.5" y="92.3">A7</text>
<text x="26.5" y="95.8">A8</text>
<text x="140.1" y="91.2">A15</text>
<text x="140.1" y="94.7">A14</text>
<text x="26.5" y="99.3">A9</text>
<text x="140.1" y="98.3">A13</text>
<text x="140.1" y="101.8">A12</text>
<text x="193.6" y="98.8">IRQB</text>
<text x="26.5" y="102.8">A10</text>
<text x="26.5" y="106.4">A11</text>
<text x="191.8" y="107.6">NMIB</text>
<text x="193.9" y="112.9">SOB</text>
<text x="191.6" y="120">BE</text>
<text x="194.2" y="131.1">RDY</text>
<text x="19" y="142.9">IRQB</text>
<text x="19.6" y="138.1">RDY</text>
<text x="17.2" y="148.2">NMIB</text>
<text x="19.3" y="153.5">SOB</text>
<text x="22.3" y="158.8">BE</text>
<text x="19.6" y="164.6">VPB</text>
<text x="170.8" y="165.3">A14</text>
<text x="317.2" y="167">A14</text>
<text x="15.4" y="169.3">PHI1O</text>
<text x="170.8" y="168.8">A12</text>
<text x="170.8" y="172.3">A7</text>
<text x="254.7" y="172.3">A13</text>
<text x="254.7" y="168.8">RWB</text>
<text x="317.2" y="170.6">A12</text>
<text x="17.2" y="179.9">SYNC</text>
<text x="19.6" y="175.2">MLB</text>
<text x="170.8" y="175.8">A6</text>
<text x="170.8" y="179.4">A5</text>
<text x="256.6" y="179.4">A9</text>
<text x="256.6" y="175.8">A8</text>
<text x="317.2" y="177.6">A6</text>
<text x="317.2" y="174.1">A7</text>
<text x="383.5" y="174.1">A13</text>
<text x="385.4" y="177.6">A8</text>
<text x="17.1" y="185.8">PHI2O</text>
<text x="170.9" y="182.9">A4</text>
<text x="254.9" y="182.9">A11</text>
<text x="317.2" y="181.1">A5</text>
<text x="317.3" y="184.7">A4</text>
<text x="383.6" y="184.7">A11</text>
<text x="385.4" y="181.1">A9</text>
<text x="170.8" y="186.4">A3</text>
<text x="170.8" y="190">A2</text>
<text x="254.7" y="190">A10</text>
<text x="254.7" y="186.4">A15</text>
<text x="317.2" y="191.7">A2</text>
<text x="317.2" y="188.2">A3</text>
<text x="383.4" y="191.7">A10</text>
<text x="170.8" y="193.5">A1</text>
<text x="170.9" y="197">A0</text>
<text x="254.3" y="194">RAM_E</text>
<text x="317.2" y="195.3">A1</text>
<text x="381.3" y="195.8">ROM_E</text>
<text x="172.7" y="200.5">D0</text>
<text x="256.5" y="202">D6</text>
<text x="256.5" y="198.4">D7</text>
<text x="317.3" y="198.8">A0</text>
<text x="319.1" y="202.3">D0</text>
<text x="385.2" y="200.2">D7</text>
<text x="385.2" y="203.7">D6</text>
<text x="172.7" y="204.1">D1</text>
<text x="172.7" y="207.6">D2</text>
<text x="256.5" y="209">D4</text>
<text x="256.5" y="205.5">D5</text>
<text x="319.1" y="209.4">D2</text>
<text x="319.1" y="205.8">D1</text>
<text x="385.2" y="207.3">D5</text>
<text x="8.8" y="210.8">PHI2</text>
<text x="87.1" y="214.7">RWB</text>
<text x="256.5" y="212.5">D3</text>
<text x="385.2" y="210.8">D4</text>
<text x="385.2" y="214.3">D3</text>
<text x="14.8" y="217">RAM_E</text>
<text x="20.8" y="221.7">A15</text>
<text x="79.7" y="220.5">RWB_n</text>
<text x="88.9" y="225.3">A15</text>
<text x="83.2" y="231.1">ROM_E</text>
<text x="198.3" y="267.6">PHI2</text>
</g>
<g font-size="3.9" fill="#800">
<text x="250.5" y="260.9">TITLE:</text>
<text x="379.1" y="265.6">REV:</text>
<text x="287.4" y="275.1">Company:</text>
<text x="378.7" y="275.7">Sheet: 1/1</text>
<text x="287.4" y="282.8">Date:</text>
<text x="336.4" y="282.8">Draw</text>
<text x="346.6" y="282.8">n By: jmstein77</text>
</g>
<g font-size="3.2" fill="#800">
<text x="41.6" y="6.7">1</text>
<text x="110.8" y="6.7">2</text>
<text x="179.9" y="6.7">3</text>
<text x="249.1" y="6.7">4</text>
<text x="318.2" y="6.7">5</text>
<text x="4.1" y="41.8">A</text>
<text x="405.9" y="41.8">A</text>
<text x="4.1" y="110.9">B</text>
<text x="405.9" y="110.9">B</text>
<text x="4.1" y="180.1">C</text>
<text x="405.9" y="180.1">C</text>
<text x="4.1" y="249.2">D</text>
<text x="405.9" y="249.2">D</text>
<text x="41.6" y="287.5">1</text>
<text x="110.8" y="287.5">2</text>
<text x="179.9" y="287.5">3</text>
<text x="249.1" y="287.5">4</text>
<text x="318.2" y="287.5">5</text>
</g>
<g font-size="3.2" fill="#000080">
<text x="371.6" y="22.4">Female header1*5P</text>
<text x="371.6" y="19.2">P1</text>
<text x="85.1" y="29.6">SK1</text>
<text x="85.1" y="32.8">X5621FV-2X20-C1524D7430</text>
<text x="227.5" y="41.7">K2-6639SP-E4SC-04-01</text>
<text x="227.5" y="38.5">SW1</text>
<text x="229" y="64.7">1k</text>
<text x="229" y="61.5">R1</text>
<text x="357.5" y="71.1">LED1</text>
<text x="357.5" y="74.3">led Green</text>
<text x="375.4" y="75.3">22</text>
<text x="375.4" y="72.1">R7</text>
<text x="218.4" y="94.7">1k</text>
<text x="218.4" y="91.5">R2</text>
<text x="255.7" y="95.4">SK-12D02-VG5</text>
<text x="255.7" y="92.2">SW2</text>
<text x="218.4" y="100.3">R3</text>
<text x="290.5" y="100.4">led Green</text>
<text x="290.5" y="97.1">LED3</text>
<text x="216.6" y="105.6">R4</text>
<text x="218.4" y="103.5">1k</text>
<text x="276.6" y="105.3">22</text>
<text x="276.6" y="102.1">R9</text>
<text x="59.6" y="111.6">C1</text>
<text x="216.6" y="108.8">1k</text>
<text x="216.6" y="112.7">R5</text>
<text x="243.4" y="113">SK-12D02-VG5</text>
<text x="243.4" y="109.8">SW3</text>
<text x="59.6" y="114.8">100nF</text>
<text x="216.6" y="115.9">1k</text>
<text x="283.4" y="119.8">led Green</text>
<text x="283.4" y="116.5">LED2</text>
<text x="216.6" y="125">R6</text>
<text x="264.2" y="124.7">22</text>
<text x="264.2" y="121.5">R8</text>
<text x="216.6" y="128.2">1k</text>
<text x="91.8" y="135.5">H1</text>
<text x="91.8" y="138.7">Header-Female-1.27_1x10</text>
<text x="216.6" y="159.3">IS62C256AL-45ULI</text>
<text x="216.6" y="156.1">U1</text>
<text x="348.9" y="161">AT28C256-15PU</text>
<text x="348.9" y="157.9">U3</text>
<text x="50.9" y="203.9">SN74ACT00DR</text>
<text x="50.9" y="200.7">U2</text>
<text x="348.9" y="221">C4</text>
<text x="218.4" y="226">100nF</text>
<text x="218.4" y="222.7">C2</text>
<text x="348.9" y="224.2">100nF</text>
<text x="50.8" y="236.8">C3</text>
<text x="50.8" y="240.1">100nF</text>
<text x="119.1" y="250.6">SK-12D02-VG5</text>
<text x="134.3" y="247.5">SW5</text>
<text x="170.8" y="251">8MHz</text>
<text x="170.9" y="247.9">X1</text>
<text x="201" y="250.6">SK-12D02-VG5</text>
<text x="201" y="247.5">SW4</text>
<text x="170.8" y="266.8">C5</text>
<text x="170.8" y="270.1">100nF</text>
</g>
<g font-size="3.2" fill="#00f">
<text x="370" y="26.6">1</text>
<text x="373.5" y="28.4">1</text>
<text x="370" y="30.2">2</text>
<text x="370" y="33.7">3</text>
<text x="373.5" y="31.9">2</text>
<text x="373.5" y="35.5">3</text>
<text x="78.9" y="37.2">1</text>
<text x="78.9" y="40.7">2</text>
<text x="82.4" y="39">1</text>
<text x="89.9" y="39">40</text>
<text x="95.4" y="40.7">39</text>
<text x="95.4" y="37.2">40</text>
<text x="370" y="37.2">4</text>
<text x="370" y="40.7">5</text>
<text x="373.5" y="39">4</text>
<text x="78.9" y="44.3">3</text>
<text x="78.9" y="47.8">4</text>
<text x="82.4" y="42.5">2</text>
<text x="82.4" y="46">3</text>
<text x="89.9" y="46">38</text>
<text x="89.9" y="42.5">39</text>
<text x="95.4" y="47.8">37</text>
<text x="95.4" y="44.3">38</text>
<text x="223.8" y="46">1</text>
<text x="236.4" y="46">2</text>
<text x="373.5" y="42.5">5</text>
<text x="78.9" y="51.3">5</text>
<text x="82.4" y="49.6">4</text>
<text x="82.4" y="53.1">5</text>
<text x="89.9" y="53.1">36</text>
<text x="89.9" y="49.6">37</text>
<text x="95.4" y="51.3">36</text>
<text x="223.8" y="53.1">3</text>
<text x="236.4" y="53.1">4</text>
<text x="78.9" y="54.9">6</text>
<text x="78.9" y="58.4">7</text>
<text x="82.4" y="56.6">6</text>
<text x="89.9" y="56.6">35</text>
<text x="95.4" y="58.4">34</text>
<text x="95.4" y="54.9">35</text>
<text x="78.9" y="61.9">8</text>
<text x="78.9" y="65.4">9</text>
<text x="82.4" y="60.1">7</text>
<text x="82.4" y="63.7">8</text>
<text x="89.9" y="63.7">33</text>
<text x="89.9" y="60.1">34</text>
<text x="95.4" y="65.4">32</text>
<text x="95.4" y="61.9">33</text>
<text x="76.9" y="69">10</text>
<text x="82.4" y="67.2">9</text>
<text x="82.4" y="70.7">10</text>
<text x="89.9" y="70.7">31</text>
<text x="89.9" y="67.2">32</text>
<text x="95.4" y="69">31</text>
<text x="76.9" y="72.5">11</text>
<text x="76.9" y="76">12</text>
<text x="82.4" y="74.3">11</text>
<text x="82.4" y="77.8">12</text>
<text x="89.9" y="77.8">29</text>
<text x="89.9" y="74.3">30</text>
<text x="95.4" y="76">29</text>
<text x="95.4" y="72.5">30</text>
<text x="76.9" y="79.6">13</text>
<text x="76.9" y="83.1">14</text>
<text x="82.4" y="81.3">13</text>
<text x="89.9" y="81.3">28</text>
<text x="95.4" y="83.1">27</text>
<text x="95.4" y="79.6">28</text>
<text x="76.9" y="86.6">15</text>
<text x="82.4" y="84.8">14</text>
<text x="82.4" y="88.4">15</text>
<text x="89.9" y="88.4">26</text>
<text x="89.9" y="84.8">27</text>
<text x="95.4" y="86.6">26</text>
<text x="76.9" y="90.1">16</text>
<text x="76.9" y="93.7">17</text>
<text x="82.4" y="91.9">16</text>
<text x="82.4" y="95.4">17</text>
<text x="89.9" y="95.4">24</text>
<text x="89.9" y="91.9">25</text>
<text x="95.4" y="93.7">24</text>
<text x="95.4" y="90.1">25</text>
<text x="76.9" y="97.2">18</text>
<text x="76.9" y="100.7">19</text>
<text x="82.4" y="99">18</text>
<text x="89.9" y="99">23</text>
<text x="95.4" y="100.7">22</text>
<text x="95.4" y="97.2">23</text>
<text x="76.9" y="104.2">20</text>
<text x="82.4" y="102.5">19</text>
<text x="82.4" y="106">20</text>
<text x="89.9" y="106">21</text>
<text x="89.9" y="102.5">22</text>
<text x="95.4" y="104.2">21</text>
<text x="89.5" y="143.1">1</text>
<text x="89.5" y="146.6">2</text>
<text x="93" y="148.3">2</text>
<text x="93" y="144.8">1</text>
<text x="89.5" y="153.6">4</text>
<text x="89.5" y="150.1">3</text>
<text x="93" y="155.4">4</text>
<text x="93" y="151.9">3</text>
<text x="89.5" y="160.7">6</text>
<text x="89.5" y="157.2">5</text>
<text x="93" y="158.9">5</text>
<text x="89.5" y="167.7">8</text>
<text x="89.5" y="164.2">7</text>
<text x="93" y="166">7</text>
<text x="93" y="162.5">6</text>
<text x="202.4" y="164.2">1</text>
<text x="202.4" y="167.7">2</text>
<text x="205.9" y="166">A14</text>
<text x="233" y="167.7">27</text>
<text x="338.2" y="166">1</text>
<text x="341.7" y="167.7">A14</text>
<text x="89.5" y="171.3">9</text>
<text x="93" y="173">9</text>
<text x="93" y="169.5">8</text>
<text x="202.4" y="171.3">3</text>
<text x="205.9" y="169.5">A12</text>
<text x="205.9" y="173">A7</text>
<text x="223.8" y="169.5">WE#</text>
<text x="225.3" y="173">A13</text>
<text x="233" y="171.3">26</text>
<text x="338.2" y="169.5">2</text>
<text x="338.2" y="173">3</text>
<text x="341.7" y="171.3">A12</text>
<text x="355.1" y="171.3">WE</text>
<text x="361.8" y="173">26</text>
<text x="361.8" y="169.5">27</text>
<text x="87.5" y="174.8">10</text>
<text x="93" y="176.6">10</text>
<text x="202.4" y="174.8">4</text>
<text x="202.4" y="178.3">5</text>
<text x="205.9" y="176.6">A6</text>
<text x="227.3" y="176.6">A8</text>
<text x="233" y="178.3">24</text>
<text x="233" y="174.8">25</text>
<text x="338.2" y="176.6">4</text>
<text x="341.7" y="174.8">A7</text>
<text x="341.7" y="178.3">A6</text>
<text x="354.1" y="174.8">A13</text>
<text x="356.1" y="178.3">A8</text>
<text x="361.8" y="176.6">25</text>
<text x="202.4" y="181.9">6</text>
<text x="202.4" y="185.4">7</text>
<text x="205.9" y="180.1">A5</text>
<text x="205.9" y="183.6">A4</text>
<text x="225.3" y="183.6">A11</text>
<text x="227.3" y="180.1">A9</text>
<text x="233" y="185.4">22</text>
<text x="233" y="181.9">23</text>
<text x="338.2" y="180.1">5</text>
<text x="338.2" y="183.6">6</text>
<text x="341.7" y="181.9">A5</text>
<text x="341.7" y="185.4">A4</text>
<text x="354.1" y="185.4">A11</text>
<text x="356.1" y="181.9">A9</text>
<text x="361.8" y="183.6">23</text>
<text x="361.8" y="180.1">24</text>
<text x="202.4" y="188.9">8</text>
<text x="205.9" y="187.1">A3</text>
<text x="205.9" y="190.7">A2</text>
<text x="224.4" y="187.1">OE#</text>
<text x="225.3" y="190.7">A10</text>
<text x="233" y="188.9">21</text>
<text x="338.2" y="187.1">7</text>
<text x="338.2" y="190.7">8</text>
<text x="341.7" y="188.9">A3</text>
<text x="355.8" y="188.9">OE</text>
<text x="361.8" y="190.7">21</text>
<text x="361.8" y="187.1">22</text>
<text x="200.4" y="196">10</text>
<text x="202.4" y="192.4">9</text>
<text x="205.9" y="194.2">A1</text>
<text x="205.9" y="197.7">A0</text>
<text x="224.2" y="197.7">I/O7</text>
<text x="224.7" y="194.2">CE#</text>
<text x="233" y="196">19</text>
<text x="233" y="192.4">20</text>
<text x="336.2" y="197.7">10</text>
<text x="338.2" y="194.2">9</text>
<text x="341.7" y="192.4">A2</text>
<text x="341.7" y="196">A1</text>
<text x="354.1" y="192.4">A10</text>
<text x="356.1" y="196">CE</text>
<text x="361.8" y="197.7">19</text>
<text x="361.8" y="194.2">20</text>
<text x="200.4" y="199.5">11</text>
<text x="200.4" y="203">12</text>
<text x="205.9" y="201.3">I/O0</text>
<text x="224.2" y="201.3">I/O6</text>
<text x="233" y="203">17</text>
<text x="233" y="199.5">18</text>
<text x="336.2" y="201.3">11</text>
<text x="341.7" y="199.5">A0</text>
<text x="341.7" y="203">IO0</text>
<text x="354.4" y="203">IO6</text>
<text x="354.4" y="199.5">IO7</text>
<text x="361.8" y="201.3">18</text>
<text x="40.1" y="208.3">1</text>
<text x="200.4" y="206.6">13</text>
<text x="205.9" y="204.8">I/O1</text>
<text x="205.9" y="208.3">I/O2</text>
<text x="224.2" y="208.3">I/O4</text>
<text x="224.2" y="204.8">I/O5</text>
<text x="233" y="206.6">16</text>
<text x="336.2" y="204.8">12</text>
<text x="336.2" y="208.3">13</text>
<text x="341.7" y="206.6">IO1</text>
<text x="354.4" y="206.6">IO5</text>
<text x="361.8" y="208.3">16</text>
<text x="361.8" y="204.8">17</text>
<text x="40.1" y="211.8">2</text>
<text x="40.1" y="215.4">3</text>
<text x="43.6" y="210.1">1A</text>
<text x="43.6" y="213.6">1B</text>
<text x="58" y="213.6">4B</text>
<text x="63.7" y="215.4">12</text>
<text x="63.7" y="211.8">13</text>
<text x="224.2" y="211.8">I/O3</text>
<text x="233" y="210.1">15</text>
<text x="341.7" y="210.1">IO2</text>
<text x="354.4" y="213.6">IO3</text>
<text x="354.4" y="210.1">IO4</text>
<text x="361.8" y="211.8">15</text>
<text x="40.1" y="218.9">4</text>
<text x="43.6" y="217.1">1Y</text>
<text x="43.6" y="220.7">2A</text>
<text x="58" y="217.1">4A</text>
<text x="58.2" y="220.7">4Y</text>
<text x="63.7" y="218.9">11</text>
<text x="40.1" y="222.4">5</text>
<text x="40.1" y="226">6</text>
<text x="43.6" y="224.2">2B</text>
<text x="43.6" y="227.7">2Y</text>
<text x="58" y="224.2">3B</text>
<text x="58" y="227.7">3A</text>
<text x="63.7" y="226">9</text>
<text x="63.7" y="222.4">10</text>
<text x="58.2" y="231.2">3Y</text>
<text x="63.7" y="229.5">8</text>
<text x="156.6" y="255.9">1</text>
<text x="160.1" y="257.7">E/D</text>
<text x="172.7" y="261.2">OUTPUT</text>
<text x="187.1" y="259.5">3</text>
</g>
<g font-size="3.2" fill="#f00">
<text x="224.5" y="166">VDD</text>
<text x="233" y="164.2">28</text>
<text x="353.7" y="167.7">VCC</text>
<text x="361.8" y="166">28</text>
<text x="63.7" y="208.3">14</text>
<text x="55.6" y="210.1">VCC</text>
<text x="178.6" y="257.7">VDD</text>
<text x="187.1" y="255.9">4</text>
</g>
<g font-size="3.2">
<text x="200.4" y="210.1">14</text>
<text x="205.9" y="211.8">GND</text>
<text x="336.2" y="211.8">14</text>
<text x="341.7" y="213.6">GND</text>
<text x="40.1" y="229.5">7</text>
<text x="43.6" y="231.2">GND</text>
<text x="156.6" y="259.5">2</text>
<text x="160.1" y="261.2">GND</text>
</g>
<g font-size="2.5">
<text x="249.6" y="100.7">2</text>
<text x="267.1" y="99">3</text>
<text x="267.1" y="102.5">1</text>
<text x="237.3" y="118.4">2</text>
<text x="254.7" y="116.6">3</text>
<text x="254.7" y="120.1">1</text>
<text x="128.3" y="254.2">3</text>
<text x="128.3" y="257.7">1</text>
<text x="145.7" y="255.9">2</text>
<text x="194.9" y="255.9">2</text>
<text x="212.4" y="254.2">3</text>
<text x="212.4" y="257.7">1</text>
</g>
</svg>
